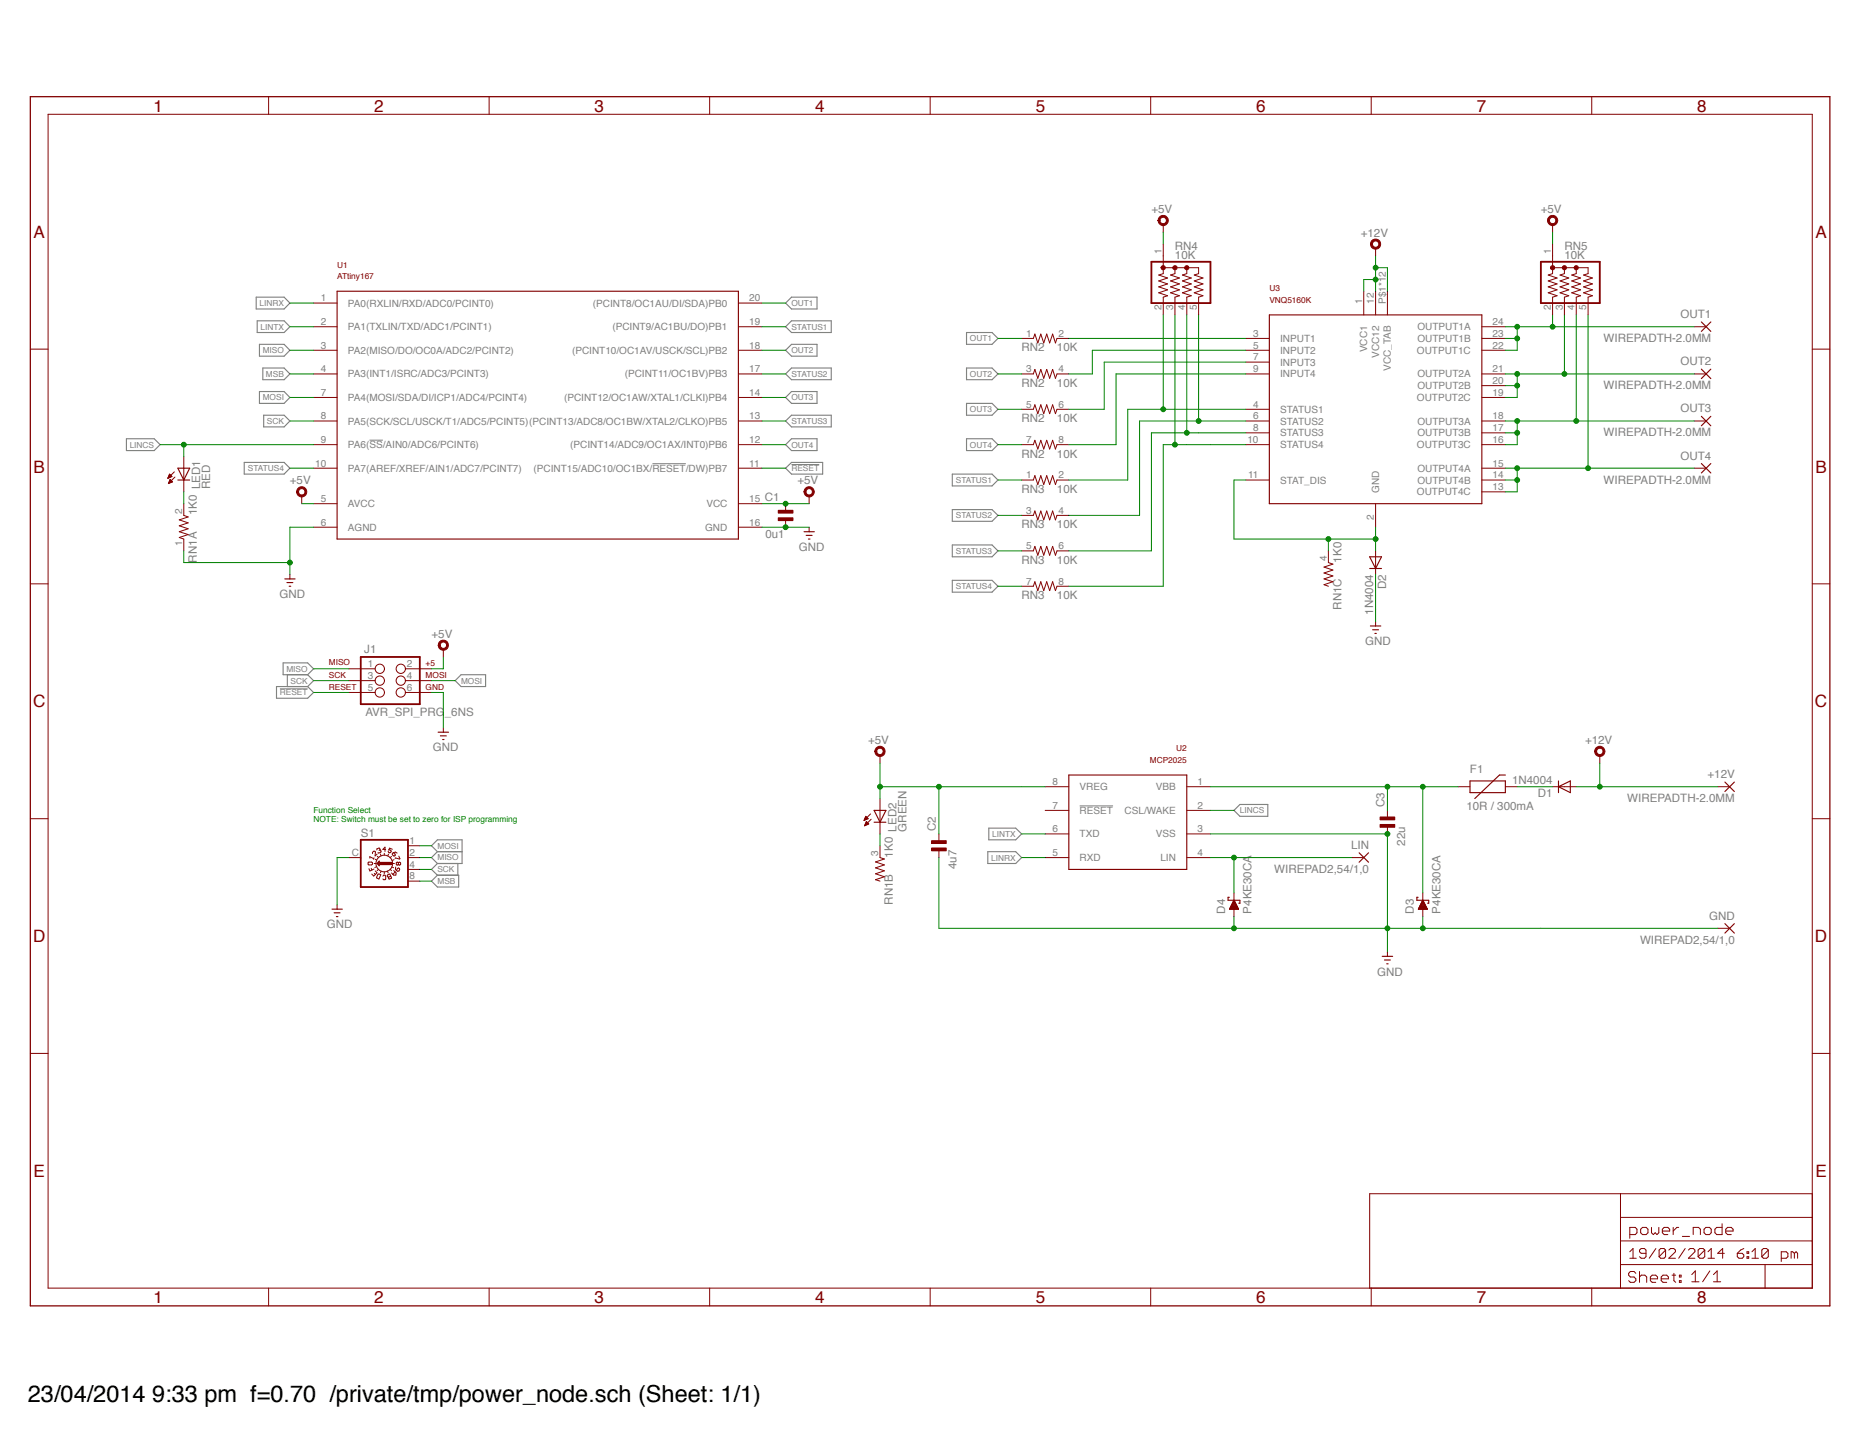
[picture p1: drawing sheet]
<svg xmlns="http://www.w3.org/2000/svg" width="279mm" height="216mm" viewBox="0 0 279 216" stroke-linecap="round" stroke-linejoin="round" font-family="sans-serif">
<path d="M55.5 66.1h2M98 69.7h5M118.9 69.8h4.2M42 103.5h4.2M162.2 121.1h5" fill="none" stroke="#808080" stroke-width=".15"/>
<g fill="none" stroke="#808080" stroke-width=".17">
<path d="M38.5 44.6h4.2l.8 .9-.8 .9h-4.2zM38.6 48.2h4.1l.8 .9-.8 .9h-4.1zM39 51.7h3.7l.8 .9-.8 .9h-3.7zM39 58.8h3.7l.8 .9-.8 .9h-3.7zM39.5 55.3h3.2l.8 .9-.8 .8h-3.2zM118 49.1l.9-.9h6v1.8h-6zM118 56.2l.9-.9h6v1.7h-6zM118 45.5l.9-.9h3.8v1.8h-3.8zM118 59.7l.9-.9h3.8v1.8h-3.8zM118.9 51.7h3.8v1.8h-3.8l-.9-.9zM145.2 55.3h3.8l.9 .9-.9 .8h-3.8zM145.2 50h3.8l.9 .8-.9 .9h-3.8z"/>
<path d="M19 65.9h4.2l.9 .9-.9 .9h-4.2zM36.7 69.5h6l.8 .8-.8 .9h-6zM39.6 62.4h3.1l.8 .9-.8 .8h-3.1zM118 70.3l.9-.8h4.7v1.7h-4.7zM118 63.3l.9-.9h6v1.7h-6zM118 66.8l.9-.9h3.8v1.8h-3.8zM143 71.2h6l.9 .9-.9 .9h-6zM143 76.6h6l.9 .8-.9 .9h-6zM145.2 60.6h3.8l.9 .9-.9 .9h-3.8zM145.2 65.9h3.8l.9 .9-.9 .9h-3.8zM42.5 99.6h3.7l.9 .9-.9 .9h-3.7zM143 87.2h6l.9 .9-.9 .9h-6z"/>
<path d="M143 81.9h6l.9 .9-.9 .9h-6zM41.5 103.2h4.7l.9 .8-.9 .9h-4.7zM43.2 101.4v1.8M46.2 101.4l.9 .9-.9 .9M68.4 102.3l.9-.9h3.6v1.8h-3.6zM65.7 128h3.7M65.7 128l-.9 .8 .9 .9M65.7 128l-.9-.9 .9-.9h3.7v3.5h-3.7M65.7 129.7l-.9 .9 .9 .9M65.7 131.5h3.2v1.8h-3.2l-.9-.9zM68.8 129.7v1.8M148.4 128h4.2l.9 .8-.9 .9h-4.2z"/>
<path d="M148.5 124.4h4.1l.9 .9-.9 .9h-4.1zM185.4 121.8l.9-.9h4.1v1.7h-4.1z"/>
</g>
<g fill="none" stroke="#820000" stroke-width=".15">
<path d="M7.2 17.2h265v176.3h-265zM40.3 14.5v2.7M73.5 14.5v2.7M106.6 14.5v2.7M139.7 14.5v2.7M172.9 14.5v2.7M206 14.5v2.7M239.1 14.5v2.7M4.6 52.5h2.6M47.1 45.5h3.5M47.1 49.1h3.5M47.1 52.6h3.5"/>
<path d="M47.1 56.2h3.5M47.1 59.7h3.5M110.9 45.5h3.6M110.9 49.1h3.6M110.9 52.6h3.6M110.9 56.2h3.6M110.9 59.7h3.6M187.1 52.6h3.6M187.1 56.2h3.6M187.1 50.8h3.6M187.1 54.4h3.6M204.9 43.8v3.5"/>
<path d="M206.6 43.8v3.5M208.4 43.8v3.5M222.6 49.1h3.5M222.6 52.6h3.5M222.6 56.2h3.5M222.6 59.7h3.5M222.6 50.8h3.5M222.6 57.9h3.5M272.2 52.5h2.7M47.1 63.3h3.5M47.1 66.8h3.5M47.1 70.3h3.5"/>
<path d="M47.1 75.7h3.5M47.1 79.2h3.5M110.9 63.3h3.6M110.9 66.8h3.6M110.9 70.3h3.6M110.9 75.7h3.6M110.9 79.2h3.6M121.5 74.6v1.1M121.5 79.2v.7M187.1 63.3h3.6M187.1 66.8h3.6M187.1 65h3.6"/>
<path d="M187.1 72.1h3.6M187.1 61.5h3.6M206.6 75.7v3.5M222.6 63.3h3.5M222.6 66.8h3.5M222.6 70.3h3.5M222.6 65h3.5M222.6 72.1h3.5M222.6 73.9h3.5M4.6 87.7h2.6M272.2 87.7h2.7M4.6 123h2.6"/>
<path d="M272.2 123h2.7M4.6 158.3h2.6M272.2 158.3h2.7M243.4 179.4v14.1M272.2 179.4h-66.5v14.1M40.3 193.5v2.7M73.5 193.5v2.7M106.6 193.5v2.7M139.7 193.5v2.7M172.9 193.5v2.7M206 193.5v2.7M239.1 193.5v2.7"/>
<path d="M243.4 190h28.8M243.4 186.4h28.8M243.4 182.9h28.8M244.8 185.5h.8l.3-.3v-.5l-.3-.3h-.8v1.6M244.8 188.1l.5-.5v1.4M244.8 189h1M245.7 191.3l-.2-.3h-.6l-.3 .3v.3l.3 .3h.6l.2 .2v.3l-.2 .3h-.6l-.3-.3M246.3 191v1.7M246.3 191.9l.3-.3h.5l.3 .3v.8M246.7 184.4h.6l.2 .3v.5l-.2 .3h-.6l-.3-.3v-.5zM247.3 188.3h-.8l-.2-.2v-.3l.2-.2h.5l.3 .2v1l-.3 .2h-.5l-.2-.2M247.9 192.1h1.1v-.2l-.3-.3h-.5l-.3 .3v.5l.3 .3h.5"/>
<path d="M248.1 184.4v.8l.3 .3 .2-.3 .3 .3 .3-.3v-.8M248.7 187.6l-1 1.4M249.5 192.1h1.1v-.2l-.2-.3h-.6l-.3 .3v.5l.3 .3h.6M249.7 185h1.1v-.3l-.3-.3h-.5l-.3 .3v.5l.3 .3h.5M250.2 187.8v1l-.2 .2h-.5l-.3-.2M250.2 187.8l-.2-.2h-.5l-.3 .2v1M250.2 187.8l-1 1M250.7 187.8l.2-.2h.5l.3 .2v.3l-1 .9h1M251.2 191.6h.5M251.3 184.4v1.1M251.4 191.3v1.1l.3 .3M252.2 184.4h-.3l-.6 .6"/>
<path d="M252.3 191.6h.2v.3h-.2zM252.3 192.4h.2v.3h-.2zM252.7 185.8h1.1M253.1 187.6l-.9 1.4M253.6 187.8l.3-.2h.5l.2 .2v.3l-1 .9h1M254.1 191.5l.6-.6v1.7M254.1 192.6h1.1M254.3 185.5v-1.1h.8l.3 .3v.8M256.1 187.8v1l-.3 .2h-.5l-.2-.2M256.1 187.8l-.3-.2h-.5l-.2 .2v1M256.1 187.8l-1 1M256.2 184.4h.6l.3 .3v.5l-.3 .3h-.6l-.2-.3v-.5z"/>
<path d="M256.6 188.1l.5-.5v1.4M256.6 189h.9M256.8 190.9l-1 1.7M257.4 192.6h1.1M257.4 191.5l.5-.6v1.7M258.7 183.9v1.6h-.8l-.3-.3v-.5l.3-.3h.8M259 188.3h-1l.8-.7v1.4M259.2 185h1.1v-.3l-.2-.3h-.6l-.3 .3v.5l.3 .3h.6M261 188.3h.7l.2 .3v.2l-.2 .2h-.5l-.2-.2zM261.9 187.6l-.4 .2-.5 .5M262.4 188.8h.3v.2h-.3zM262.4 188.1h.3v.2h-.3z"/>
<path d="M263.2 189h.9M263.2 188.1l.5-.5v1.4M265.1 190v3.5M265.6 187.8v1l-.2 .2h-.5l-.2-.2M265.6 187.8l-.2-.2h-.5l-.2 .2v1M265.6 187.8l-.9 1M267.6 189h.7l.3-.2v-.5l-.3-.2h-.7v1.4M269.5 188.3l-.2-.2h-.2v.9M269.5 188.3v.7M269.5 188.3l.3-.2 .2 .2v.7"/>
</g>
<path d="M4.6 14.5h270.3v181.7h-270.3z" fill="none" stroke="#820000" stroke-width=".19"/>
<path d="M50.6 43.8h60.3v37.2h-60.3zM190.7 47.3h31.9v28.4h-31.9zM120.8 79.9h1.5M121.1 80.4h.9M121.4 81h.3" fill="none" stroke="#820000" stroke-width=".17"/>
<path d="M120.9 73.4a.76 .76 0 0 1 1.3 .1 .76 .76 0 0 1-.4 1.1 .76 .76 0 0 1-1-.7h.3a.49 .49 0 0 1 .6-.5 .49 .49 0 0 1 .2 .8 .49 .49 0 0 1-.8-.1v-.2h-.3z" fill-rule="evenodd" fill="#820000"/>
<g fill="none" stroke="#820000" stroke-width=".15">
<path d="M206.6 37.3v1.1M254.5 49.1h1.8M254.5 56.2h1.8M116.9 77.8h2.2v.4h-2.2zM116.9 76.7h2.2v.4h-2.2zM118 75.7v1.2M118 78v1.2M121 73.4a.76 .76 0 0 1 1.2 .1 .76 .76 0 0 1-.4 1.1 .76 .76 0 0 1-1-.7h.3a.49 .49 0 0 1 .6-.5 .49 .49 0 0 1 .2 .8 .49 .49 0 0 1-.8-.1v-.2h-.3zM254.5 63.3h1.8M254.5 70.3h1.8M206.6 93.4v.6M258 118.2h1.8"/>
<path d="M139.9 127.4h2.2v.4h-2.2zM139.9 126.3h2.2v.4h-2.2zM141 125.3v1.2M141 127.7v1.1M203.1 128.8h1.8M258 139.5h1.8"/>
</g>
<path d="M116.9 78h2.2M116.9 76.9h2.2M139.9 127.6h2.2M139.9 126.5h2.2" fill="none" stroke="#820000" stroke-width=".42"/>
<g fill="none" stroke="#820000" stroke-width=".17">
<path d="M255.6 48.4l1.4 1.4M255.6 55.5l1.4 1.4M257 48.4l-1.4 1.4M257 55.5l-1.4 1.4M255.6 62.6l1.4 1.4M255.6 69.6l1.4 1.5M257 62.6l-1.4 1.4M257 69.6l-1.4 1.5M205.9 94h1.5M206.2 94.6h.9M206.5 95.2h.2M259.1 117.5l1.4 1.4"/>
<path d="M260.5 117.5l-1.4 1.4M204.2 128.1l1.4 1.4M205.6 128.1l-1.4 1.4M259.1 138.8l1.4 1.4M260.5 138.8l-1.4 1.4"/>
</g>
<path d="M206 36.2a.77 .77 0 0 1 1.3 0 .77 .77 0 0 1-.4 1.2 .77 .77 0 0 1-1-.7h.2a.48 .48 0 0 1 .7-.5 .48 .48 0 0 1 .2 .8 .48 .48 0 0 1-.8-.2l-.1-.1h-.2z" fill-rule="evenodd" fill="#820000"/>
<path d="M206 36.2a.77 .77 0 0 1 1.3 0 .77 .77 0 0 1-.4 1.2 .77 .77 0 0 1-1-.7h.2a.48 .48 0 0 1 .7-.5 .48 .48 0 0 1 .2 .8 .48 .48 0 0 1-.8-.2l-.1-.1h-.2zM240.3 113.6v1.1M208.4 143v.7" fill="none" stroke="#820000" stroke-width=".15"/>
<path d="M207.6 143.7h1.6M208 144.2h.9M208.3 144.8h.2" fill="none" stroke="#820000" stroke-width=".17"/>
<path d="M239.7 112.4a.77 .77 0 0 1 1.2 0 .77 .77 0 0 1-.4 1.2 .77 .77 0 0 1-1-.7h.3a.49 .49 0 0 1 .7-.5 .49 .49 0 0 1 .2 .8 .49 .49 0 0 1-.8-.1l-.1-.2h-.3z" fill-rule="evenodd" fill="#820000"/>
<path d="M174.7 33.8v1.1M239.7 112.4a.77 .77 0 0 1 1.3 0 .77 .77 0 0 1-.5 1.2 .77 .77 0 0 1-1-.7h.3a.49 .49 0 0 1 .7-.5 .49 .49 0 0 1 .2 .8 .49 .49 0 0 1-.8-.1l-.1-.2h-.3z" fill="none" stroke="#820000" stroke-width=".15"/>
<path d="M174.1 32.6a.77 .77 0 0 1 1.3 .1 .77 .77 0 0 1-.5 1.2 .77 .77 0 0 1-1-.8h.3a.49 .49 0 0 1 .7-.4 .49 .49 0 0 1 .1 .8 .49 .49 0 0 1-.7-.2l-.1-.2h-.3z" fill-rule="evenodd" fill="#820000"/>
<path d="M174.1 32.6a.77 .77 0 0 1 1.3 .1 .77 .77 0 0 1-.5 1.2 .77 .77 0 0 1-.9-.8h.2a.49 .49 0 0 1 .7-.4 .49 .49 0 0 1 .2 .8 .49 .49 0 0 1-.8-.2l-.1-.2h-.2zM132.2 113.6v1.1M157 118.2h3.6M178.3 118.2h3.5M157 121.8h3.6M157 125.3h3.6M157 128.8h3.6M178.3 121.8h3.5M178.3 125.3h3.5M178.3 128.8h3.5" fill="none" stroke="#820000" stroke-width=".15"/>
<path d="M160.6 116.4h17.7v14.2h-17.7z" fill="none" stroke="#820000" stroke-width=".17"/>
<path d="M131.6 112.4a.77 .77 0 0 1 1.2 .1 .77 .77 0 0 1-.4 1.1 .77 .77 0 0 1-1-.7h.3a.49 .49 0 0 1 .7-.4 .49 .49 0 0 1 .1 .8 .49 .49 0 0 1-.8-.2v-.2h-.3z" fill-rule="evenodd" fill="#820000"/>
<path d="M45.3 74.6v1.1M131.6 112.4a.77 .77 0 0 1 1.2 .1 .77 .77 0 0 1-.4 1.2 .77 .77 0 0 1-1-.8h.3a.49 .49 0 0 1 .7-.4 .49 .49 0 0 1 .1 .8 .49 .49 0 0 1-.8-.2v-.2h-.3z" fill="none" stroke="#820000" stroke-width=".15"/>
<path d="M44.7 73.4a.76 .76 0 0 1 1.3 .1 .76 .76 0 0 1-.5 1.1 .76 .76 0 0 1-.9-.7h.2a.49 .49 0 0 1 .7-.5 .49 .49 0 0 1 .2 .8 .49 .49 0 0 1-.8-.1l-.1-.2h-.2z" fill-rule="evenodd" fill="#820000"/>
<g fill="none" stroke="#820000" stroke-width=".15">
<path d="M44.7 73.4a.76 .76 0 0 1 1.3 .1 .76 .76 0 0 1-.4 1.1 .76 .76 0 0 1-1-.7h.2a.49 .49 0 0 1 .7-.5 .49 .49 0 0 1 .2 .8 .49 .49 0 0 1-.8-.1l-.1-.2h-.2zM43.5 86.3v.7M66.6 97.6v1.1M52.4 100.5h4M52.4 102.3h4M52.4 104h4M60.9 100.5h3.9M60.9 102.3h3.9M60.9 104h3.9"/>
<circle cx="57" cy="100.5" r=".7"/>
<circle cx="57" cy="104" r=".7"/>
<circle cx="57" cy="102.3" r=".7"/>
<circle cx="60.2" cy="100.5" r=".7"/>
<circle cx="60.2" cy="104" r=".7"/>
<circle cx="60.2" cy="102.3" r=".7"/>
</g>
<path d="M42.8 87h1.5M43.1 87.5h.9M43.4 88.1h.3" fill="none" stroke="#820000" stroke-width=".17"/>
<path d="M54.2 98.7h8.9v7.1h-8.9z" fill="none" stroke="#820000" stroke-width=".28"/>
<path d="M66 96.4a.77 .77 0 0 1 1.2 .1 .77 .77 0 0 1-.4 1.1 .77 .77 0 0 1-1-.7h.3a.48 .48 0 0 1 .6-.5 .48 .48 0 0 1 .3 .8 .48 .48 0 0 1-.9-.1v-.2h-.3z" fill-rule="evenodd" fill="#820000"/>
<g fill="none" stroke="#820000" stroke-width=".15">
<path d="M174.7 38.4v2.7l-.6 .2 1.3 .5-1.3 .4 1.3 .5-1.3 .4 1.3 .4-1.3 .5 1.3 .4-.7 .2v.9M174.7 40.2h5.3v.9l-.6 .2 1.3 .5-1.3 .4 1.3 .5-1.3 .4 1.3 .4-1.3 .5 1.3 .4-.7 .2v.9M176.5 40.2v.9l-.7 .2 1.4 .5-1.4 .4 1.4 .5-1.4 .4 1.4 .4-1.4 .5 1.4 .4-.7 .2v.9M178.3 40.2v.9l-.7 .2 1.3 .5-1.3 .4 1.3 .5-1.3 .4 1.3 .4-1.3 .5 1.3 .4-.6 .2v.9M25.2 71.8h.1M25.3 71.8h.1M25.3 71.7h.3M25.3 72.6h.1M25.3 71.6h.5M25.3 72.6h.2M25.3 71.5h.5M25.4 72.5h.3"/>
<path d="M25.4 71.5h.3M25.4 72.4h.4M25.4 71.4h.2M25.4 72.4h.5M25.4 71.3h.2M25.4 72.3h.4M25.5 71.2l.3 .4-.6 .3zM25.5 72.2h.2M25.5 72.1h.2M25.6 72l.3 .4-.6 .2zM25.6 72.1h.1M26.2 70.9l-1 1"/>
<path d="M26.3 71.7l-1 .9M27.6 68.6v5.3M66 96.4a.77 .77 0 0 1 1.2 .1 .77 .77 0 0 1-.4 1.2 .77 .77 0 0 1-1-.8h.3a.48 .48 0 0 1 .6-.5 .48 .48 0 0 1 .3 .8 .48 .48 0 0 1-.8-.1l-.1-.2h-.3zM66.6 109.4v.6"/>
</g>
<path d="M26.7 70.3h1.8l-.9 1.8zM26.7 72.1h1.8M65.8 110h1.6M66.2 110.6h.8M66.5 111.1h.2" fill="none" stroke="#820000" stroke-width=".17"/>
<path d="M173 39.3h8.8v6.2h-8.8z" fill="none" stroke="#820000" stroke-width=".28"/>
<path d="M178 40l.2-.1 .3 .1v.4l-.1 .1-.4-.1-.1-.2h.4h-.4z" fill-rule="evenodd" fill="#820000"/>
<path d="M178 40l.2-.1 .3 .1v.4l-.1 .1-.4-.1v-.2h.3h-.3z" fill="none" stroke="#820000" stroke-width=".15"/>
<path d="M176.2 40l.2-.1 .4 .1v.4l-.2 .1-.4-.1v-.2h.3h-.3z" fill-rule="evenodd" fill="#820000"/>
<path d="M176.2 40l.2-.1 .4 .1v.4l-.2 .1-.4-.1v-.2h.3h-.3z" fill="none" stroke="#820000" stroke-width=".15"/>
<path d="M174.5 40l.1-.1 .4 .1v.4l-.2 .1-.3-.1-.1-.2h.4h-.4z" fill-rule="evenodd" fill="#820000"/>
<g fill="none" stroke="#820000" stroke-width=".15">
<path d="M174.7 36.7v1.7M153.5 50.8h1.7l.3-.6 .4 1.3 .4-1.3 .5 1.3 .4-1.3 .5 1.3 .4-1.3 .4 1.3 .3-.7h1.8M153.5 56.2h1.7l.3-.7 .4 1.3 .4-1.3 .5 1.3 .4-1.3 .5 1.3 .4-1.3 .4 1.3 .3-.6h1.8M174.5 40l.1-.1 .4 .1v.4l-.2 .1-.3-.1-.1-.2h.4h-.4zM174.7 45.5v1.8M176.5 45.5v1.8M178.3 45.5v1.8M180 45.5v1.8M153.5 61.5h1.7l.3-.7 .4 1.4 .4-1.4 .5 1.4 .4-1.4 .5 1.4 .4-1.4 .4 1.4 .3-.7h1.8M153.5 66.8h1.7l.3-.6 .4 1.3 .4-1.3 .5 1.3 .4-1.3 .5 1.3 .4-1.3 .4 1.3 .3-.7h1.8M153.5 72.1h1.7l.3-.6 .4 1.3 .4-1.3 .5 1.3 .4-1.3 .5 1.3 .4-1.3 .4 1.3 .3-.7h1.8M153.5 77.4h1.7l.3-.6 .4 1.3 .4-1.3 .5 1.3 .4-1.3 .5 1.3 .4-1.3 .4 1.3 .3-.7h1.8"/>
<path d="M153.5 82.8h1.7l.3-.7 .4 1.3 .4-1.3 .5 1.3 .4-1.3 .5 1.3 .4-1.3 .4 1.3 .3-.6h1.8M153.5 88.1h1.7l.3-.7 .4 1.3 .4-1.3 .5 1.3 .4-1.3 .5 1.3 .4-1.3 .4 1.3 .3-.6h1.8M55.3 129.6l.1-.1h.4l.1 .1v.2l-.1 .1h-.4zM55.4 130.5l.2 .4 .3-.2M55.6 128.9l-.1-.2 .6 .3M55.8 130.5l.1 .2M55.8 131.3l.3 .3 .3-.2M55.9 128.3v-.2l.4-.2 .1 .1v.6l.2-.3M56.2 130.6l-.3 .1M56.2 128.9l-.1 .2M56.2 129.7h.3M56.2 131.2l.2 .2"/>
<path d="M56.4 129.1l.2 .1M56.4 130.9l.2 .2-.2 .3M56.6 130.2l-.3 .1M56.6 127.7v-.2l.3-.1 .2 .3M56.7 128.7l.2 .1M56.8 131.4l.1-.1 .3 .1-.3 .7-.3-.3zM56.8 130.6l-.2 .2M57.1 127.7l.1 .2v.1l-.3 .2-.1-.1M57.1 127.7l-.2 .1M57.1 128.3l.1 .3M57.2 130.9v.2M57.5 131.6l.1-.1h.2l.1 .1v.5l-.1 .1-.3-.1"/>
<path d="M57.7 128.2v.3M57.7 131v.3M57.9 127.6h-.4l.3-.3v.6M58.2 130.9l.1 .3M58.4 128.3l-.1 .3M58.6 130.6l.2 .2M58.7 131.6l-.1-.3-.4 .2v.2l.2 .1M58.7 131.6l.1 .3-.4 .1v-.2M58.7 131.6l-.3 .2M58.8 128.7l-.2 .1M58.9 130.3l.2 .1M58.9 127.6l-.4-.2-.1 .3 .3 .1v.3h-.2l-.2-.2"/>
<path d="M58.9 128.2l.2-.1 .3 .2v.2l-.3 .1-.2-.2zM59 129.7h.3M59.1 128.1l.3-.1 .3 .2M59.1 130.8l.4 .4v.3h-.4l-.3-.3M59.2 129.2l-.3 .1M59.4 131l-.4 .4M59.4 130.3v.3l.1 .2M59.7 130.5h.3l-.1 .4h-.2l-.2-.1zM59.8 129.7l-.1-.2-.2 .2 .1 .3 .2-.1M59.8 129.7l.1-.2 .3 .2v.2l-.1 .1-.3-.1M59.8 129.7v.2M59.9 128.6l.2 .4h-.8"/>
<circle cx="57.7" cy="129.7" r="1.25"/>
</g>
<path d="M54.2 126.2h7.1v7.1h-7.1z" fill="none" stroke="#820000" stroke-width=".28"/>
<path d="M56.7 129.7h.1M56.9 129.5v.4M57 129.4v.7l-.4-.4z" fill="none" stroke="#820000" stroke-width=".17"/>
<path d="M57 129.6h1.8v.3h-1.8z" fill="#820000"/>
<path d="M233.2 38.4v2.7l-.6 .2 1.3 .5-1.3 .4 1.3 .5-1.3 .4 1.3 .4-1.3 .5 1.3 .4-.7 .2v.9M233.2 40.2h5.4v.9l-.7 .2 1.3 .5-1.3 .4 1.3 .5-1.3 .4 1.3 .4-1.3 .5 1.3 .4-.6 .2v.9M235 40.2v.9l-.7 .2 1.4 .5-1.4 .4 1.4 .5-1.4 .4 1.4 .4-1.4 .5 1.4 .4-.7 .2v.9M236.8 40.2v.9l-.7 .2 1.3 .5-1.3 .4 1.3 .5-1.3 .4 1.3 .4-1.3 .5 1.3 .4-.6 .2v.9M50.6 135.9v.7M52.4 128.8h1.8M57 129.6h1.8v.3h-1.8zM61.3 132.4h1.8M61.3 130.6h1.8M61.3 128.8h1.8M61.3 127.1h1.8" fill="none" stroke="#820000" stroke-width=".15"/>
<path d="M49.9 136.6h1.5M50.2 137.1h.9M50.5 137.7h.3" fill="none" stroke="#820000" stroke-width=".17"/>
<path d="M231.5 39.3h8.8v6.2h-8.8z" fill="none" stroke="#820000" stroke-width=".28"/>
<path d="M236.5 40l.2-.1 .3 .1v.4l-.1 .1-.4-.1v-.2h.3h-.3z" fill-rule="evenodd" fill="#820000"/>
<path d="M236.5 40l.2-.1 .3 .1v.4l-.1 .1-.4-.1v-.2h.3h-.3z" fill="none" stroke="#820000" stroke-width=".15"/>
<path d="M234.7 40l.2-.1 .3 .1v.4l-.1 .1-.4-.1v-.2h.3h-.3z" fill-rule="evenodd" fill="#820000"/>
<path d="M234.7 40l.2-.1 .4 .1v.4l-.2 .1-.4-.1v-.2h.3h-.3z" fill="none" stroke="#820000" stroke-width=".15"/>
<path d="M233 40l.1-.1 .4 .1v.4l-.2 .1-.3-.1-.1-.2h.4h-.4z" fill-rule="evenodd" fill="#820000"/>
<path d="M233.2 33.8v1.1M233.2 36.7v1.7M233 40l.1-.1 .4 .1v.4l-.2 .1-.3-.1-.1-.2h.4h-.4zM233.2 45.5v1.8M235 45.5v1.8M236.8 45.5v1.8M238.6 45.5v1.8" fill="none" stroke="#820000" stroke-width=".15"/>
<path d="M232.8 32.4a.77 .77 0 0 1 1.1 .4 .77 .77 0 0 1-.5 1.1 .77 .77 0 0 1-.9-.8h.2a.49 .49 0 0 1 .7-.5 .49 .49 0 0 1 .2 .8 .49 .49 0 0 1-.8-.1l-.1-.2h-.2v-.2z" fill-rule="evenodd" fill="#820000"/>
<g fill="none" stroke="#820000" stroke-width=".15">
<path d="M232.8 32.5a.77 .77 0 0 1 1.1 .3 .77 .77 0 0 1-.5 1.1 .77 .77 0 0 1-.9-.8h.2a.49 .49 0 0 1 .7-.5 .49 .49 0 0 1 .2 .8 .49 .49 0 0 1-.8-.1l-.1-.2h-.2v-.2zM27.6 75.7v1.7l.7 .3-1.4 .4 1.4 .5-1.4 .4 1.4 .4-1.4 .5 1.4 .4-1.4 .5 .7 .2v1.8M199.5 82.8v1.7l.7 .3-1.3 .4 1.3 .4-1.3 .5 1.3 .4-1.3 .5 1.3 .4-1.3 .4 .6 .3M206.6 82.8v3.5M132.2 120v5.3M219 118.2h1.8M226.1 118.2h1.8M233.2 118.2h3.6M129.8 123.2h.1M129.8 123.2h.2M129.9 123.1h.3M129.9 124.1h.1"/>
<path d="M129.9 123h.5M129.9 124h.2M129.9 122.9h.4M129.9 123.9h.3M130 122.9h.3M130 123.8h.4M130 122.8h.2M130 123.8h.5M130 122.7h.1M130 123.7h.4M130.1 122.6l.3 .4-.6 .3zM130.1 123.6h.2"/>
<path d="M130.1 123.5h.1M130.1 123.4l-.2 .7M130.1 123.4l.4 .4-.6 .3M130.1 123.4h.1M130.8 122.3l-1 1M130.9 123.1l-1 1M132.2 127.1v1.7l.6 .3-1.3 .4 1.3 .4-1.3 .5 1.3 .4-1.3 .5 1.3 .4-1.3 .5 .7 .2M184.7 136.5h1.3M184.8 136.4h1.2M184.8 136.4h1.1M184.9 136.3h1M184.9 136.2h.9"/>
<path d="M184.9 136.1h.9M185 136.1h.8M185 136h.7M185 135.9h.7M185.1 135.9h.6M185.1 135.8h.5M185.2 135.7h.4M185.2 135.6h.3M185.2 135.5h.3M185.3 135.5h.2M185.3 135.4h.1M185.3 135.3h.1"/>
<path d="M185.4 135.3l.6 1.3h-1.3zM185.4 134.2v1.1M185.4 136.6v1.1M207.3 123.9h2.2v.4h-2.2zM207.3 122.8h2.2v.4h-2.2zM208.4 121.8v1.2M208.4 124.1v1.2M213.1 136.5h1.3M213.1 136.4h1.2M213.2 136.4h1.1M213.2 136.3h1M213.3 136.2h.9"/>
<path d="M213.3 136.1h.9M213.3 136.1h.8M213.4 136h.7M213.4 135.9h.6M213.5 135.8h.5M213.5 135.7h.4M213.6 135.6h.3M213.6 135.5h.3M213.6 135.5h.2M213.7 135.4h.1M213.7 135.3h.1M213.7 134.2v1.1"/>
<path d="M213.7 136.6v1.1M213.7 135.3l.7 1.3h-1.3z"/>
</g>
<path d="M207.3 124.1h2.2M207.3 123h2.2" fill="none" stroke="#820000" stroke-width=".42"/>
<path d="M205.7 83.7h1.8l-.9 1.7zM205.7 85.4h1.8M220.8 117.3h5.3v1.8h-5.3zM226.1 116.4h-.9l-3.7 3.6M234.1 118.2l1.8-.9v1.8zM234.1 117.3v1.8M131.3 121.8h1.8l-.9 1.7zM131.3 123.5h1.8M184.7 134.8h-.2v.5h1.8v.4h-.2M185.4 135.3l.6 1.3h-1.3zM213 134.8h-.2v.5h1.8v.4h-.2M213.7 135.3l.7 1.3h-1.3z" fill="none" stroke="#820000" stroke-width=".17"/>
<path d="M206.6 86.3v7.1M181.8 125.3h26.6v17.7" fill="none" stroke="#008100" stroke-width=".15"/>
<circle cx="208.4" cy="125.3" r=".36" fill="#008100"/>
<g fill="none" stroke="#008100" stroke-width=".15">
<path d="M141 128.8v10.7h67.4"/>
<circle cx="208.4" cy="125.3" r=".36"/>
</g>
<circle cx="208.4" cy="139.5" r=".36" fill="#008100"/>
<g fill="none" stroke="#008100" stroke-width=".15">
<path d="M208.4 139.5h49.6M213.7 137.7v1.8"/>
<circle cx="208.4" cy="139.5" r=".36"/>
</g>
<circle cx="213.7" cy="139.5" r=".36" fill="#008100"/>
<g fill="none" stroke="#008100" stroke-width=".15">
<path d="M185.4 137.7v1.8"/>
<circle cx="213.7" cy="139.5" r=".36"/>
</g>
<circle cx="185.4" cy="139.5" r=".36" fill="#008100"/>
<g fill="none" stroke="#008100" stroke-width=".15">
<path d="M114.5 79.2h7"/>
<circle cx="185.4" cy="139.5" r=".36"/>
</g>
<circle cx="118" cy="79.2" r=".36" fill="#008100"/>
<g fill="none" stroke="#008100" stroke-width=".15">
<path d="M47.1 79.2h-3.6v7.1M27.6 82.8v1.7h15.9M64.8 104h1.8v5.4M52.4 128.8h-1.8v7.1"/>
<circle cx="118" cy="79.2" r=".36"/>
</g>
<circle cx="43.5" cy="84.5" r=".36" fill="#008100"/>
<g fill="none" stroke="#008100" stroke-width=".15">
<path d="M206.6 38.4v5.4M206.6 40.2h1.8v3.6M206.6 42h-1.7v1.8"/>
<circle cx="43.5" cy="84.5" r=".36"/>
</g>
<circle cx="206.6" cy="42" r=".36" fill="#008100"/>
<circle cx="206.6" cy="42" r=".36" fill="none" stroke="#008100" stroke-width=".15"/>
<circle cx="206.6" cy="40.2" r=".36" fill="#008100"/>
<g fill="none" stroke="#008100" stroke-width=".15">
<path d="M236.8 118.2h21.2M240.3 114.7v3.5"/>
<circle cx="206.6" cy="40.2" r=".36"/>
</g>
<circle cx="240.3" cy="118.2" r=".36" fill="#008100"/>
<g fill="none" stroke="#008100" stroke-width=".15">
<path d="M226.1 70.3h28.4M226.1 72.1h1.8M227.9 70.3v3.6h-1.8"/>
<circle cx="240.3" cy="118.2" r=".36"/>
</g>
<circle cx="227.9" cy="70.3" r=".36" fill="#008100"/>
<circle cx="227.9" cy="70.3" r=".36" fill="none" stroke="#008100" stroke-width=".15"/>
<circle cx="227.9" cy="72.1" r=".36" fill="#008100"/>
<g fill="none" stroke="#008100" stroke-width=".15">
<path d="M238.6 47.3v23"/>
<circle cx="227.9" cy="72.1" r=".36"/>
</g>
<circle cx="238.5" cy="70.3" r=".36" fill="#008100"/>
<g fill="none" stroke="#008100" stroke-width=".15">
<path d="M226.1 63.3h28.4M226.1 65h1.8M227.9 63.3v3.5h-1.8"/>
<circle cx="238.6" cy="70.3" r=".36"/>
</g>
<circle cx="227.9" cy="63.2" r=".36" fill="#008100"/>
<circle cx="227.9" cy="63.3" r=".36" fill="none" stroke="#008100" stroke-width=".15"/>
<circle cx="227.9" cy="65" r=".36" fill="#008100"/>
<g fill="none" stroke="#008100" stroke-width=".15">
<path d="M236.8 47.3v16"/>
<circle cx="227.9" cy="65" r=".36"/>
</g>
<circle cx="236.8" cy="63.2" r=".36" fill="#008100"/>
<g fill="none" stroke="#008100" stroke-width=".15">
<path d="M226.1 49.1h28.4M226.1 50.8h1.8M227.9 49.1v3.5h-1.8"/>
<circle cx="236.8" cy="63.3" r=".36"/>
</g>
<circle cx="227.9" cy="49.1" r=".36" fill="#008100"/>
<circle cx="227.9" cy="49.1" r=".36" fill="none" stroke="#008100" stroke-width=".15"/>
<circle cx="227.9" cy="50.8" r=".36" fill="#008100"/>
<g fill="none" stroke="#008100" stroke-width=".15">
<path d="M233.2 47.3v1.8"/>
<circle cx="227.9" cy="50.8" r=".36"/>
</g>
<circle cx="233.2" cy="49.1" r=".36" fill="#008100"/>
<g fill="none" stroke="#008100" stroke-width=".15">
<path d="M226.1 56.2h28.4M226.1 57.9h1.8M227.9 56.2v3.5h-1.8"/>
<circle cx="233.2" cy="49.1" r=".36"/>
</g>
<circle cx="227.9" cy="56.2" r=".36" fill="#008100"/>
<circle cx="227.9" cy="56.2" r=".36" fill="none" stroke="#008100" stroke-width=".15"/>
<circle cx="227.9" cy="57.9" r=".36" fill="#008100"/>
<g fill="none" stroke="#008100" stroke-width=".15">
<path d="M235 47.3v8.9"/>
<circle cx="227.9" cy="57.9" r=".36"/>
</g>
<circle cx="235" cy="56.2" r=".36" fill="#008100"/>
<g fill="none" stroke="#008100" stroke-width=".15">
<path d="M206.6 79.2v1.8h-7.1v1.8"/>
<circle cx="235" cy="56.2" r=".36"/>
</g>
<circle cx="199.5" cy="81" r=".36" fill="#008100"/>
<g fill="none" stroke="#008100" stroke-width=".15">
<path d="M187.1 72.1h-1.7v8.9h14.1M206.6 81v1.8"/>
<circle cx="199.5" cy="81" r=".36"/>
</g>
<circle cx="206.6" cy="81" r=".36" fill="#008100"/>
<g fill="none" stroke="#008100" stroke-width=".15">
<path d="M114.5 56.2h3.5M114.5 49.1h3.5M114.5 59.7h3.5M114.5 52.6h3.5M114.5 45.5h3.5M149.9 56.2h3.6M149.9 50.8h3.6M43.5 70.3h3.6M45.3 75.7h1.8M114.5 63.3h3.5M114.5 66.8h3.5M114.5 75.7h7"/>
<path d="M149.9 77.4h3.6M149.9 72.1h3.6M149.9 66.8h3.6M149.9 61.5h3.6M149.9 88.1h3.6M149.9 82.8h3.6"/>
<circle cx="206.6" cy="81" r=".36"/>
</g>
<circle cx="118" cy="75.7" r=".36" fill="#008100"/>
<g fill="none" stroke="#008100" stroke-width=".15">
<path d="M174.7 34.9v1.8M233.2 34.9v1.8M66.6 98.7v1.8h-1.8M132.2 114.7v3.5h24.8M141 118.2v7.1"/>
<circle cx="118" cy="75.7" r=".36"/>
</g>
<circle cx="141" cy="118.2" r=".36" fill="#008100"/>
<g fill="none" stroke="#008100" stroke-width=".15">
<path d="M132.2 118.2v1.8"/>
<circle cx="141" cy="118.2" r=".36"/>
</g>
<circle cx="132.2" cy="118.2" r=".36" fill="#008100"/>
<g fill="none" stroke="#008100" stroke-width=".15">
<path d="M181.8 128.8h21.3M185.4 128.8v5.4"/>
<circle cx="132.2" cy="118.2" r=".36"/>
</g>
<circle cx="185.4" cy="128.8" r=".36" fill="#008100"/>
<g fill="none" stroke="#008100" stroke-width=".15">
<path d="M43.5 49.1h3.6M43.5 45.5h3.6M24.1 66.8h23M27.6 66.8v1.8M153.5 125.3h3.5M153.5 128.8h3.5M181.8 121.8h3.6"/>
<circle cx="185.4" cy="128.8" r=".36"/>
</g>
<circle cx="27.6" cy="66.8" r=".36" fill="#008100"/>
<g fill="none" stroke="#008100" stroke-width=".15">
<path d="M43.5 59.7h3.6M43.5 52.6h3.6M176.5 47.3v19.5M43.5 63.3h3.6M114.5 70.3h3.5M187.1 66.8h-12.4v21.3h-14.1M47.1 102.3h5.3M47.1 100.5h5.3M47.1 104h5.3M64.8 102.3h3.6M63.1 127.1h1.7M63.1 128.8h1.7"/>
<path d="M63.1 130.6h1.7"/>
<circle cx="27.6" cy="66.8" r=".36"/>
</g>
<circle cx="176.5" cy="66.8" r=".36" fill="#008100"/>
<g fill="none" stroke="#008100" stroke-width=".15">
<path d="M178.3 47.3v17.7M187.1 65h-14.1v17.8h-12.4"/>
<circle cx="176.5" cy="66.8" r=".36"/>
</g>
<circle cx="178.3" cy="65" r=".36" fill="#008100"/>
<g fill="none" stroke="#008100" stroke-width=".15">
<path d="M180 47.3v16M187.1 63.3h-15.9v14.1h-10.6"/>
<circle cx="178.3" cy="65" r=".36"/>
</g>
<circle cx="180" cy="63.2" r=".36" fill="#008100"/>
<g fill="none" stroke="#008100" stroke-width=".15">
<path d="M174.7 47.3v14.2M187.1 61.5h-17.7v10.6h-8.8"/>
<circle cx="180" cy="63.3" r=".36"/>
</g>
<circle cx="174.7" cy="61.5" r=".36" fill="#008100"/>
<g fill="none" stroke="#008100" stroke-width=".15">
<path d="M160.6 50.8h26.5M187.1 52.6h-23v3.6h-3.5M187.1 56.2h-19.5v10.6h-7M187.1 54.4h-21.2v7.1h-5.3M181.8 118.2h31.9M208.4 118.2v3.6"/>
<circle cx="174.7" cy="61.5" r=".36"/>
</g>
<circle cx="208.4" cy="118.2" r=".36" fill="#008100"/>
<g fill="none" stroke="#008100" stroke-width=".15">
<path d="M219 118.2h-5.3v16"/>
<circle cx="208.4" cy="118.2" r=".36"/>
</g>
<circle cx="213.7" cy="118.2" r=".36" fill="#008100"/>
<g fill="none" stroke="#008100" stroke-width=".15">
<path d="M43.5 56.2h3.6M27.6 73.9v1.8M227.9 118.2h5.3M63.1 132.4h1.7M132.2 125.3v1.8"/>
<circle cx="213.7" cy="118.2" r=".36"/>
</g>
<text font-size="3.5" x="4.2" y="210.6">23/04/2014 9:33 pm f=0.70 /private/tmp/power_node.sch (Sheet: 1/1)</text>
<g font-size="2.6" fill="#820000">
<text x="23.1" y="16.8">1</text>
<text x="56.2" y="16.8">2</text>
<text x="89.3" y="16.8">3</text>
<text x="122.5" y="16.8">4</text>
<text x="155.6" y="16.8">5</text>
<text x="188.7" y="16.8">6</text>
<text x="221.8" y="16.8">7</text>
<text x="255" y="16.8">8</text>
<text x="5" y="35.7">A</text>
<text x="272.7" y="35.7">A</text>
<text x="5" y="71">B</text>
<text x="272.7" y="71">B</text>
<text x="5" y="106.3">C</text>
<text x="272.6" y="106.3">C</text>
<text x="5" y="141.5">D</text>
<text x="272.6" y="141.5">D</text>
<text x="5" y="176.8">E</text>
<text x="272.7" y="176.8">E</text>
<text x="23.1" y="195.8">1</text>
<text x="56.2" y="195.8">2</text>
<text x="89.3" y="195.8">3</text>
<text x="122.5" y="195.8">4</text>
<text x="155.6" y="195.8">5</text>
<text x="188.7" y="195.8">6</text>
<text x="221.8" y="195.8">7</text>
<text x="255" y="195.8">8</text>
</g>
<g font-size="1.7" fill="#808080">
<text x="173" y="32">+5V</text>
<text x="204.4" y="35.6">+12V</text>
<text x="231.4" y="32">+5V</text>
<text x="176.5" y="38.9">10K</text>
<text x="176.5" y="37.6">RN4</text>
<text x="235" y="38.9">10K</text>
<text x="235" y="37.6">RN5</text>
<text x="252.4" y="47.8">OUT1</text>
<text x="153.5" y="52.8">RN2</text>
<text x="158.8" y="52.8">10K</text>
<text x="240.9" y="51.4">WIREPADTH-2.0MM</text>
<text x="153.5" y="58.1">RN2</text>
<text x="158.8" y="58.1">10K</text>
<text x="240.9" y="58.5">WIREPADTH-2.0MM</text>
<text x="252.4" y="54.9">OUT2</text>
<text x="153.5" y="63.4">RN2</text>
<text x="158.8" y="63.4">10K</text>
<text x="240.9" y="65.6">WIREPADTH-2.0MM</text>
<text x="252.4" y="62">OUT3</text>
<text x="153.5" y="68.8">RN2</text>
<text x="158.8" y="68.8">10K</text>
<text x="252.4" y="69.1">OUT4</text>
<text x="29.5" y="77.4" transform="rotate(-90 29.5 77.4)">1K0</text>
<text x="30.1" y="73.5" transform="rotate(-90 30.1 73.5)">LED1</text>
<text x="31.6" y="73.5" transform="rotate(-90 31.6 73.5)">RED</text>
<text x="43.5" y="72.8">+5V</text>
<text x="114.9" y="75.2">C1</text>
<text x="119.8" y="72.8">+5V</text>
<text x="153.5" y="74.1">RN3</text>
<text x="158.8" y="74.1">10K</text>
<text x="240.9" y="72.7">WIREPADTH-2.0MM</text>
<text x="115" y="80.8">0u1</text>
<text x="120" y="82.8">GND</text>
<text x="153.5" y="79.4">RN3</text>
<text x="158.8" y="79.4">10K</text>
<text x="29.5" y="84.5" transform="rotate(-90 29.5 84.5)">RN1A</text>
<text x="42" y="89.8">GND</text>
<text x="153.5" y="84.7">RN3</text>
<text x="158.8" y="84.7">10K</text>
<text x="201.5" y="84.5" transform="rotate(-90 201.5 84.5)">1K0</text>
<text x="208.2" y="88.5" transform="rotate(-90 208.2 88.5)">D2</text>
<text x="64.8" y="95.8">+5V</text>
<text x="153.5" y="90">RN3</text>
<text x="158.8" y="90">10K</text>
<text x="201.5" y="91.6" transform="rotate(-90 201.5 91.6)">RN1C</text>
<text x="206.3" y="92.4" transform="rotate(-90 206.3 92.4)">1N4004</text>
<text x="54.7" y="98.2">J1</text>
<text x="205.1" y="96.9">GND</text>
<text x="54.9" y="107.6">AVR_SPI_PRG_6NS</text>
<text x="65" y="112.9">GND</text>
<text x="130.4" y="111.8">+5V</text>
<text x="238.1" y="111.8">+12V</text>
<text x="220.8" y="116.1">F1</text>
<text x="227.1" y="117.8">1N4004</text>
<text x="231" y="119.8">D1</text>
<text x="256.5" y="116.9">+12V</text>
<text x="54.2" y="125.7">S1</text>
<text x="134.7" y="124.9" transform="rotate(-90 134.7 124.9)">LED2</text>
<text x="136.2" y="124.9" transform="rotate(-90 136.2 124.9)">GREEN</text>
<text x="140.6" y="124.9" transform="rotate(-90 140.6 124.9)">C2</text>
<text x="208" y="121.3" transform="rotate(-90 208 121.3)">C3</text>
<text x="220.3" y="121.7">10R / 300mA</text>
<text x="244.4" y="120.5">WIREPADTH-2.0MM</text>
<text x="134.1" y="128.8" transform="rotate(-90 134.1 128.8)">1K0</text>
<text x="143.7" y="130.6" transform="rotate(-90 143.7 130.6)">4u7</text>
<text x="191.4" y="131.1">WIREPAD2,54/1,0</text>
<text x="202.9" y="127.5">LIN</text>
<text x="211.1" y="127.1" transform="rotate(-90 211.1 127.1)">22u</text>
<text x="134.1" y="135.9" transform="rotate(-90 134.1 135.9)">RN1B</text>
<text x="184" y="137.3" transform="rotate(-90 184 137.3)">D4</text>
<text x="188" y="137.3" transform="rotate(-90 188 137.3)">P4KE30CA</text>
<text x="212.4" y="137.3" transform="rotate(-90 212.4 137.3)">D3</text>
<text x="216.4" y="137.3" transform="rotate(-90 216.4 137.3)">P4KE30CA</text>
<text x="49.1" y="139.5">GND</text>
<text x="246.4" y="141.8">WIREPAD2,54/1,0</text>
<text x="256.8" y="138.2">GND</text>
<text x="206.9" y="146.6">GND</text>
</g>
<g font-size="1.5" fill="#808080">
<text x="174.5" y="38.2" transform="rotate(-90 174.5 38.2)">1</text>
<text x="233" y="38.2" transform="rotate(-90 233 38.2)">1</text>
<text x="48.2" y="45.3">1</text>
<text x="52.3" y="46.1">PA0(RXLIN/RXD/ADC0/PCINT0)</text>
<text x="89.1" y="46.1">(PCINT8/OC1AU/DI/SDA)PB0</text>
<text x="112.5" y="45.3">20</text>
<text x="174.5" y="46.6" transform="rotate(-90 174.5 46.6)">2</text>
<text x="176.2" y="46.6" transform="rotate(-90 176.2 46.6)">3</text>
<text x="178" y="46.6" transform="rotate(-90 178 46.6)">4</text>
<text x="179.8" y="46.6" transform="rotate(-90 179.8 46.6)">5</text>
<text x="204.6" y="45.7" transform="rotate(-90 204.6 45.7)">1</text>
<text x="206.4" y="45.7" transform="rotate(-90 206.4 45.7)">12</text>
<text x="208.2" y="45.7" transform="rotate(-90 208.2 45.7)">P$1*12</text>
<text x="233" y="46.6" transform="rotate(-90 233 46.6)">2</text>
<text x="234.7" y="46.6" transform="rotate(-90 234.7 46.6)">3</text>
<text x="236.5" y="46.6" transform="rotate(-90 236.5 46.6)">4</text>
<text x="238.3" y="46.6" transform="rotate(-90 238.3 46.6)">5</text>
<text x="48.2" y="48.8">2</text>
<text x="48.2" y="52.4">3</text>
<text x="52.3" y="49.6">PA1(TXLIN/TXD/ADC1/PCINT1)</text>
<text x="52.3" y="53.2">PA2(MISO/DO/OC0A/ADC2/PCINT2)</text>
<text x="85.9" y="53.1">(PCINT10/OC1AV/USCK/SCL)PB2</text>
<text x="92" y="49.6">(PCINT9/AC1BU/DO)PB1</text>
<text x="112.5" y="52.4">18</text>
<text x="112.5" y="48.8">19</text>
<text x="154.2" y="50.6">1</text>
<text x="159" y="50.6">2</text>
<text x="188.2" y="50.6">3</text>
<text x="188.2" y="52.4">5</text>
<text x="192.3" y="51.4">INPUT1</text>
<text x="192.3" y="53.2">INPUT2</text>
<text x="205.4" y="52.9" transform="rotate(-90 205.4 52.9)">VCC1</text>
<text x="207.2" y="53.8" transform="rotate(-90 207.2 53.8)">VCC12</text>
<text x="212.8" y="53.1">OUTPUT1C</text>
<text x="212.9" y="49.6">OUTPUT1A</text>
<text x="212.9" y="51.4">OUTPUT1B</text>
<text x="224.2" y="48.8">24</text>
<text x="224.2" y="50.6">23</text>
<text x="224.2" y="52.4">22</text>
<text x="48.2" y="55.9">4</text>
<text x="48.2" y="59.5">7</text>
<text x="52.3" y="56.7">PA3(INT1/ISRC/ADC3/PCINT3)</text>
<text x="93.8" y="56.7">(PCINT11/OC1BV)PB3</text>
<text x="112.5" y="59.5">14</text>
<text x="112.5" y="55.9">17</text>
<text x="154.2" y="55.9">3</text>
<text x="159" y="55.9">4</text>
<text x="188.2" y="54.1">7</text>
<text x="188.2" y="55.9">9</text>
<text x="192.3" y="54.9">INPUT3</text>
<text x="192.3" y="56.7">INPUT4</text>
<text x="208.9" y="55.8" transform="rotate(-90 208.9 55.8)">VCC_TAB</text>
<text x="212.9" y="56.7">OUTPUT2A</text>
<text x="212.9" y="58.5">OUTPUT2B</text>
<text x="224.2" y="55.9">21</text>
<text x="224.2" y="57.7">20</text>
<text x="224.2" y="59.5">19</text>
<text x="48.2" y="63">8</text>
<text x="52.3" y="60.2">PA4(MOSI/SDA/DI/ICP1/ADC4/PCINT4)</text>
<text x="52.3" y="63.8">PA5(SCK/SCL/USCK/T1/ADC5/PCINT5)(PCINT13/ADC8/OC1BW/XTAL2/CLKO)PB5</text>
<text x="84.7" y="60.2">(PCINT12/OC1AW/XTAL1/CLKI)PB4</text>
<text x="112.5" y="63">13</text>
<text x="154.2" y="61.2">5</text>
<text x="159" y="61.2">6</text>
<text x="188.2" y="61.2">4</text>
<text x="188.2" y="63">6</text>
<text x="188.2" y="64.8">8</text>
<text x="192.3" y="62">STATUS1</text>
<text x="192.3" y="63.8">STATUS2</text>
<text x="192.3" y="65.6">STATUS3</text>
<text x="212.8" y="60.2">OUTPUT2C</text>
<text x="212.9" y="63.8">OUTPUT3A</text>
<text x="212.9" y="65.6">OUTPUT3B</text>
<text x="224.2" y="63">18</text>
<text x="224.2" y="64.8">17</text>
<text x="47.3" y="70.1">10</text>
<text x="48.2" y="66.6">9</text>
<text x="52.3" y="67.3">PA6(SS/AIN0/ADC6/PCINT6)</text>
<text x="52.3" y="70.9">PA7(AREF/XREF/AIN1/ADC7/PCINT7)</text>
<text x="80.1" y="70.9">(PCINT15/ADC10/OC1BX/RESET/DW)PB7</text>
<text x="85.7" y="67.3">(PCINT14/ADC9/OC1AX/INT0)PB6</text>
<text x="112.5" y="70.1">11</text>
<text x="112.5" y="66.6">12</text>
<text x="154.2" y="66.6">7</text>
<text x="154.2" y="71.9">1</text>
<text x="159" y="66.6">8</text>
<text x="159" y="71.9">2</text>
<text x="187.4" y="66.6">10</text>
<text x="187.5" y="71.9">11</text>
<text x="192.3" y="67.3">STATUS4</text>
<text x="212.8" y="67.3">OUTPUT3C</text>
<text x="212.9" y="70.9">OUTPUT4A</text>
<text x="224.2" y="66.6">16</text>
<text x="224.2" y="70.1">15</text>
<text x="224.2" y="71.9">14</text>
<text x="27.3" y="77.2" transform="rotate(-90 27.3 77.2)">2</text>
<text x="48.2" y="75.4">5</text>
<text x="52.3" y="76.2">AVCC</text>
<text x="106.1" y="76.2">VCC</text>
<text x="112.5" y="75.4">15</text>
<text x="154.2" y="77.2">3</text>
<text x="159" y="77.2">4</text>
<text x="192.3" y="72.7">STAT_DIS</text>
<text x="207.2" y="74" transform="rotate(-90 207.2 74)">GND</text>
<text x="212.8" y="74.4">OUTPUT4C</text>
<text x="212.9" y="72.6">OUTPUT4B</text>
<text x="224.2" y="73.6">13</text>
<text x="27.3" y="82.1" transform="rotate(-90 27.3 82.1)">1</text>
<text x="48.2" y="79">6</text>
<text x="52.3" y="79.7">AGND</text>
<text x="105.9" y="79.7">GND</text>
<text x="112.5" y="79">16</text>
<text x="154.2" y="82.5">5</text>
<text x="159" y="82.5">6</text>
<text x="206.4" y="78.1" transform="rotate(-90 206.4 78.1)">2</text>
<text x="154.2" y="87.8">7</text>
<text x="159" y="87.8">8</text>
<text x="199.3" y="84.3" transform="rotate(-90 199.3 84.3)">4</text>
<text x="55.3" y="100.2">1</text>
<text x="61.1" y="100.2">2</text>
<text x="55.3" y="102">3</text>
<text x="55.3" y="103.8">5</text>
<text x="61.1" y="102">4</text>
<text x="61.1" y="103.8">6</text>
<text x="158.1" y="118">8</text>
<text x="162.2" y="118.7">VREG</text>
<text x="173.6" y="118.7">VBB</text>
<text x="179.9" y="118">1</text>
<text x="158.1" y="125">6</text>
<text x="158.1" y="121.5">7</text>
<text x="162.2" y="125.8">TXD</text>
<text x="162.2" y="122.3">RESET</text>
<text x="168.9" y="122.3">CSL/WAKE</text>
<text x="173.6" y="125.8">VSS</text>
<text x="179.9" y="121.5">2</text>
<text x="179.9" y="125">3</text>
<text x="52.9" y="128.6">C</text>
<text x="61.5" y="130.4">4</text>
<text x="61.5" y="128.6">2</text>
<text x="61.5" y="126.8">1</text>
<text x="131.9" y="128.6" transform="rotate(-90 131.9 128.6)">3</text>
<text x="158.1" y="128.6">5</text>
<text x="162.2" y="129.4">RXD</text>
<text x="174.3" y="129.4">LIN</text>
<text x="179.9" y="128.6">4</text>
<text x="61.5" y="132.1">8</text>
</g>
<g font-size="1.2" fill="#820000">
<text x="50.6" y="40.2">U1</text>
<text x="50.6" y="42">ATtiny167</text>
<text x="190.7" y="43.8">U3</text>
<text x="190.7" y="45.5">VNQ5160K</text>
<text x="49.4" y="101.9">SCK</text>
<text x="49.4" y="99.9">MISO</text>
<text x="63.9" y="101.8">MOSI</text>
<text x="63.9" y="100.1">+5</text>
<text x="49.4" y="103.7">RESET</text>
<text x="63.9" y="103.7">GND</text>
<text x="176.7" y="112.9">U2</text>
<text x="172.7" y="114.7">MCP2025</text>
</g>
<g font-size="1.2" fill="#808080">
<text x="39" y="46">LINRX</text>
<text x="118.9" y="46">OUT1</text>
<text x="39.1" y="49.5">LINTX</text>
<text x="39.5" y="53.1">MISO</text>
<text x="118.9" y="49.5">STATUS1</text>
<text x="118.9" y="53.1">OUT2</text>
<text x="145.7" y="51.3">OUT1</text>
<text x="40" y="56.6">MSB</text>
<text x="118.9" y="56.6">STATUS2</text>
<text x="145.7" y="56.6">OUT2</text>
<text x="39.5" y="60.2">MOSI</text>
<text x="40.1" y="63.7">SCK</text>
<text x="118.9" y="63.7">STATUS3</text>
<text x="118.9" y="60.2">OUT3</text>
<text x="145.7" y="61.9">OUT3</text>
<text x="19.5" y="67.2">LINCS</text>
<text x="37.2" y="70.8">STATUS4</text>
<text x="118.9" y="67.2">OUT4</text>
<text x="118.9" y="70.8">RESET</text>
<text x="145.7" y="67.2">OUT4</text>
<text x="143.6" y="77.9">STATUS2</text>
<text x="143.6" y="72.6">STATUS1</text>
<text x="143.6" y="83.2">STATUS3</text>
<text x="143.6" y="88.5">STATUS4</text>
<text x="43" y="100.9">MISO</text>
<text x="42" y="104.5">RESET</text>
<text x="43.6" y="102.7">SCK</text>
<text x="69.3" y="102.7">MOSI</text>
<text x="149" y="125.7">LINTX</text>
<text x="186.2" y="122.2">LINCS</text>
<text x="65.7" y="127.5">MOSI</text>
<text x="65.7" y="129.3">MISO</text>
<text x="65.7" y="131.1">SCK</text>
<text x="148.9" y="129.3">LINRX</text>
<text x="65.7" y="132.8">MSB</text>
</g>
<g font-size="1.2" fill="#008100">
<text x="47.1" y="122.2">Function Select</text>
<text x="47.1" y="123.5">NOTE: Switch must be set to zero for ISP programming</text>
</g>
</svg>
